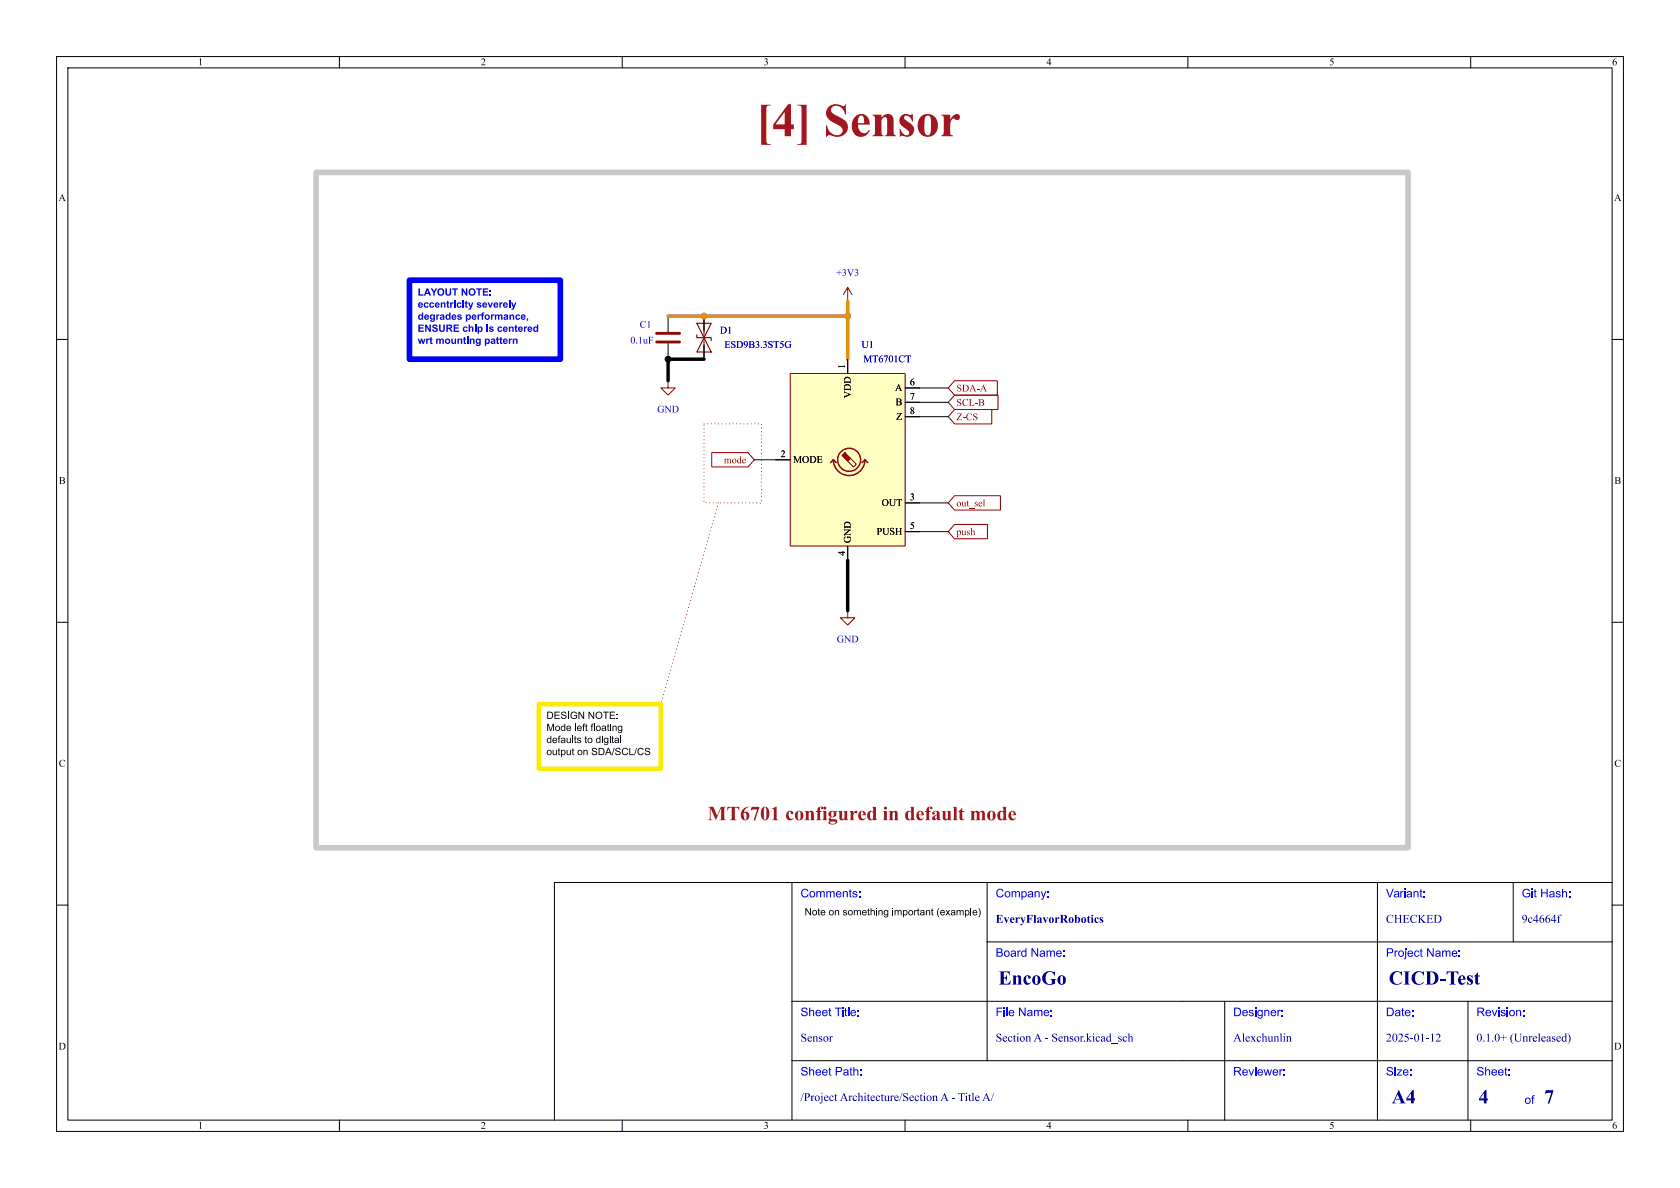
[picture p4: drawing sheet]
<svg xmlns="http://www.w3.org/2000/svg" width="297mm" height="210mm" viewBox="0 0 297 210" stroke-linecap="round" stroke-linejoin="round" font-family="sans-serif">
<g fill="none" stroke="#000" stroke-width=".18">
<path d="M10 10h277v190h-277zM12 12h273v186h-273zM60 10v2M110 10v2M160 10v2M210 10v2M260 10v2M124.5 55.9v2.5M10 60h2M124.5 61v2.5M285 60h2M10 110h2"/>
<path d="M285 110h2M140 156v42M174.5 156v31.5M243.5 156v42M267.5 156v10.5M285 156h-187v42M10 160h2M140 177h145M174.5 166.5h110.5M216.5 177v21M259.5 177v21M285 160h2"/>
<path d="M60 198v2M110 198v2M140 187.5h145M160 198v2M210 198v2M260 198v2"/>
</g>
<path d="M123.2 59.2v.5h2.5v.5M123.2 57.2h2.5l-1.2 2.5zM124.5 59.7l1.2 2.5h-2.5z" fill="none" stroke="#840000" stroke-width=".2"/>
<path d="M124.5 58.4v2.6" fill="none" stroke="#840000" stroke-width=".18"/>
<path d="M139.7 66h20.3v30.5h-20.3z" fill="#ffffc2"/>
<g fill="none" stroke="#840000" stroke-width=".25">
<path d="M147.3 81.3a2.79 2.79 0 0 0 2.8 2.8 2.79 2.79 0 0 0 2.8-2.8M147.3 81.3l-.5 .5M147.3 81.3l.5 .5M152.9 81.3l-.5 .5M152.9 81.3l.5 .5"/>
<circle cx="150.1" cy="81.3" r="2.03"/>
</g>
<g fill="none" stroke="#840000" stroke-width=".18">
<path d="M149.9 50.8l-.8 1.3M149.9 50.8l.7 1.3M149.9 50.8v2.5M118.1 67.3v1.3h1.3l-1.3 1.3-1.3-1.3h1.3M139.7 66h20.3v30.5h-20.3zM168.8 69.8h7.6v2.6h-7.6l-1.2-1.3zM168.8 67.3h7.5v2.6h-7.5l-1.2-1.3zM168.8 72.4h6.5v2.5h-6.5l-1.2-1.2zM125.8 80h6.4l1.1 1.3-1.1 1.3h-6.4zM150.4 81l1 1-.5 .6-1-1.1M168.8 92.7h5.8v2.6h-5.8l-1.2-1.3zM168.8 87.6h8.1v2.6h-8.1l-1.2-1.3z"/>
<path d="M149.9 108v1.2h1.2l-1.2 1.3-1.3-1.3h1.3"/>
</g>
<path d="M149.4 80l1 1-.5 .5-1.1-1 .6-.5 .1 .1z" fill="#840000" stroke="#840000" stroke-width=".18"/>
<g fill="none" stroke="#000" stroke-width=".18">
<path d="M118.1 55.9v2.8M149.9 53.3h.1M118.1 67.3h.1M118.1 60.7v2.8M149.9 63.5v2.5M160 68.6h7.6M160 71.1h7.6M160 73.7h7.6M133.3 81.3h6.4M149.9 96.5v2.6M160 88.9h7.6M160 94h7.6"/>
<path d="M149.9 108h.1"/>
</g>
<path d="M116.1 58.9h4M116.1 60.5h4" fill="none" stroke="#840000" stroke-width=".51"/>
<path d="M127 88.9l-10.2 35.6" fill="none" stroke="#f00" stroke-width=".18" stroke-dasharray="0 .6"/>
<path d="M124.5 63.5h-6.4v3.8M149.9 99.1v8.9" fill="none" stroke="#000" stroke-width=".61"/>
<path d="M118.1 55.9h31.8M149.9 53.3v10.2" fill="none" stroke="#dc8e00" stroke-width=".61"/>
<path d="M95.2 124.5h21.6v11.4h-21.6z" fill="none" stroke="#faec00" stroke-width=".8"/>
<g fill="#000">
<path d="M96.7 127.9h.3l.3 1.1 .4-1.1h.2v1.3h-.1v-1.1l-.4 1.1h-.1l-.4-1.1v1.1h-.2zM96.8 132.6a.46 .46 0 0 1 .7 .1 .46 .46 0 0 1-.2 .7 .46 .46 0 0 1-.6-.4h.1a.31 .31 0 0 0 .5 .3 .31 .31 0 0 0 0-.5l-.3-.1-.2 .3h-.1zM96.7 125.8h.5a.64 .64 0 0 1 .6 .6 .64 .64 0 0 1-.6 .7h-.5v-.2h.5a.49 .49 0 0 0 .4-.5 .49 .49 0 0 0-.4-.4h-.3v.9h-.2zM96.8 130.5l.3-.1 .2 .1v-.4h.2v1.2h-.2v-.1l-.2 .2-.2-.1-.2-.3 .1-.1a.29 .29 0 0 0 .4 .3 .29 .29 0 0 0 .1-.5l-.3-.2-.2 .4h-.1zM98 125.8h.9v.2h-.7v.3h.7v.2h-.7v.4h.8v.2h-1zM97.8 130.5l.1-.1a.43 .43 0 0 1 .5 .1 .43 .43 0 0 1 .1 .4h-.7l.2 .3 .5-.1a.44 .44 0 0 1-.6 .2 .44 .44 0 0 1-.2-.5h.6l-.2-.3-.4 .3zM97.7 132.6h.2v.6l.1 .2 .3-.2v-.6h.2v.9h-.2v-.2l-.3 .2-.2-.1zM98.8 130.1h.3l-.2 .2 .2 .2h-.2v.8h-.2v-.8h-.1zM98.7 132.3l.2-.1v.4h.1v.1h-.1v.5l.2 .3a.23 .23 0 0 1-.3 0 .23 .23 0 0 1-.1-.3v-.5h-.1zM99.3 125.9l.6-.1 .2 .3-.1 .1a.27 .27 0 0 0-.4-.3 .27 .27 0 0 0-.2 .4h.3a.43 .43 0 0 1 .4 .6 .43 .43 0 0 1-.7 .2l-.2-.3 .1-.1a.33 .33 0 0 0 .3 .3 .33 .33 0 0 0 .4-.4l-.7-.3zM99.2 132.6h.1v.1a.42 .42 0 0 1 .7 .3 .42 .42 0 0 1-.7 .4v.4h-.1v-.8h.1a.29 .29 0 0 0 .4 .4 .29 .29 0 0 0 .1-.5l-.3-.2-.2 .3h-.1zM99.3 130.5l.2-.1a.38 .38 0 0 1 .4 .1 .38 .38 0 0 1 0 .5l.1 .3-.2-.1-.4 .2-.2-.2-.1-.1 .5 .1 .2-.3-.7 .2a.48 .48 0 0 1 .7-.3l-.2-.3-.4 .2z"/>
<path d="M99.3 128.4l.2-.1 .3 .1v-.5h.1v1.3h-.1v-.1l-.2 .1h-.3l-.2-.4h.2a.29 .29 0 0 0 .4 .3 .29 .29 0 0 0 .1-.5l-.3-.2-.2 .4h-.2zM100.4 125.8h.2v1.3h-.2zM100.2 130.4h.1v.7l.2 .1 .2-.1 .1-.7h.1v.9h-.1v-.1l-.3 .2-.3-.1zM100.2 132.6h.1v.6l.2 .2 .2-.2 .1-.6h.1v.9h-.1v-.2l-.3 .2-.3-.1zM101.2 130.1h.1v1.2h-.1zM101 126l.7-.2 .2 .2 .1 .2h-.2a.49 .49 0 0 0-.6-.1 .49 .49 0 0 0-.1 .7 .49 .49 0 0 0 .7 .1l.1-.3h-.4v-.2h.5v.5a.69 .69 0 0 1-1 0 .69 .69 0 0 1 0-.9zM101.2 132.3l.1-.1v.4h.2v.1h-.2v.5l.2 .3a.23 .23 0 0 1-.2 0 .23 .23 0 0 1-.1-.3v-.5h-.1zM101.7 127.9h.1v1.3h-.1zM101.6 130.2l.1-.1v.3h.2v.1h-.2v.6l.2 .2a.23 .23 0 0 1-.2 0 .23 .23 0 0 1-.1-.2v-.6h-.1zM102.1 130.5l.4-.1 .2 .3h-.1a.18 .18 0 0 0-.2-.2 .18 .18 0 0 0-.2 .3h.2a.33 .33 0 0 1 .3 .5 .33 .33 0 0 1-.6 0l-.1-.2h.1a.2 .2 0 0 0 .3 .2 .2 .2 0 0 0 .1-.3 .36 .36 0 0 1-.5-.4zM102.3 125.8h.1l.7 1v-1h.2v1.3h-.2l-.7-1v1h-.1zM102.2 132.6a.46 .46 0 0 1 .8 .1 .46 .46 0 0 1-.3 .7 .46 .46 0 0 1-.6-.4h.2a.31 .31 0 0 0 .4 .3 .31 .31 0 0 0 .1-.5l-.4-.1-.1 .3h-.2z"/>
<path d="M103.1 128l.4-.1-.3 .3 .2 .2h-.2v.8h-.1v-.8h-.2zM103.1 132.6h.2v.1l.3-.2 .2 .1 .1 .9h-.2v-.7l-.2-.1-.2 .1v.7h-.2zM103.5 130.2l.1-.1v.3h.2v.1h-.2v.6l.2 .2a.23 .23 0 0 1-.3 0 .23 .23 0 0 1 0-.2v-.6h-.2zM103.6 128.1l.1-.1v.3h.2v.1h-.2v.5l.2 .3a.23 .23 0 0 1-.3 0 .23 .23 0 0 1 0-.3v-.5h-.2zM104 125.8h.2l.7 1v-1h.1v1.3h-.1l-.7-1v1h-.2zM104 130.5a.46 .46 0 0 1 .7 .1 .46 .46 0 0 1-.2 .7 .46 .46 0 0 1-.6-.4h.1a.31 .31 0 0 0 .5 .3 .31 .31 0 0 0 0-.5l-.3-.1-.2 .3h-.1zM104.6 128l.4-.1-.3 .3 .2 .2h-.2v.8h-.1v-.8h-.2zM104.7 132.3l.6-.1 .2 .3-.1 .1a.27 .27 0 0 0-.3-.3 .27 .27 0 0 0-.2 .4h.2a.43 .43 0 0 1 .5 .6 .43 .43 0 0 1-.8 .2l-.2-.3 .1-.1a.33 .33 0 0 0 .4 .3 .33 .33 0 0 0 .3-.4l-.7-.3zM105 127.9h.2v1.3h-.2zM105.4 126a.63 .63 0 0 1 1 .1 .63 .63 0 0 1-.3 .9 .63 .63 0 0 1-.8-.5h.2a.47 .47 0 0 0 .6 .4 .47 .47 0 0 0 .1-.8l-.5-.1-.2 .2v.3h-.2zM105.5 130.5l.2-.1 .3 .1v-.4h.2v1.2h-.2v-.1l-.2 .2-.3-.1-.1-.3 .1-.1a.29 .29 0 0 0 .4 .3 .29 .29 0 0 0 .1-.5l-.3-.2-.2 .4h-.1zM106.4 130.4h.2v.9h-.2z"/>
<path d="M105.8 132.2h.5a.64 .64 0 0 1 .6 .6 .64 .64 0 0 1-.6 .7h-.5v-.2h.5a.49 .49 0 0 0 .4-.5 .49 .49 0 0 0-.4-.4h-.3v.9h-.2zM106.6 125.8h1v.2h-.4v1.1h-.2v-1.1h-.4zM106.9 130.5l.2-.1 .3 .1v-.1h.1v.8a.4 .4 0 0 1-.2 .5 .4 .4 0 0 1-.5-.3l.4 .2 .2-.4-.1 .1a.4 .4 0 0 1-.6-.4h.2a.3 .3 0 0 0 .4 .3 .3 .3 0 0 0 .1-.5l-.3-.2-.2 .4h-.2zM107.4 128.1l.2-.1v.3h.1v.1h-.1v.5l.1 .3a.23 .23 0 0 1-.2 0 .23 .23 0 0 1-.1-.3v-.5h-.1zM107.8 130.4h.1v.9h-.1zM107.8 125.8h.9v.2h-.7v.3h.7v.2h-.7v.4h.7v.2h-.9zM107.9 127.9h.1v.2h-.1zM108.5 132.2h.1l-.3 1.3h-.1zM107.5 132.2h.1l.6 1.3h-.2l-.2-.4h-.5l-.2 .4h-.1l.2-.5h.6l-.3-.7-.2 .7h-.1zM108.2 130.2l.2-.1v.3h.1v.1h-.1v.6l.1 .2a.23 .23 0 0 1-.2 0 .23 .23 0 0 1-.1-.2v-.6h-.1zM108.9 132.3l.6-.1 .2 .3-.2 .1a.27 .27 0 0 0-.3-.3 .27 .27 0 0 0-.2 .4h.2a.43 .43 0 0 1 .5 .6 .43 .43 0 0 1-.7 .2l-.3-.3 .2-.1a.33 .33 0 0 0 .3 .3 .33 .33 0 0 0 .3-.4l-.6-.3zM109 126.2h.2v.1h-.2z"/>
<path d="M109 126.9h.2v.2h-.2zM108.7 130.5l.2-.1a.38 .38 0 0 1 .5 .1 .38 .38 0 0 1 0 .5l.1 .3-.2-.1-.4 .2-.3-.2v-.1l.5 .1 .2-.3-.7 .2a.48 .48 0 0 1 .7-.3l-.2-.3-.5 .2zM109.7 130.1h.1v1.2h-.1zM110.1 132.4l.6-.2 .3 .3-.1 .1a.45 .45 0 0 0-.7-.2 .45 .45 0 0 0-.1 .7l.4 .3 .2-.1 .2-.3 .1 .1a.62 .62 0 0 1-.9 .3 .62 .62 0 0 1 0-1zM111.2 132.2h.2v1.1h.6v.2h-.8zM112.5 132.2h.1l-.4 1.3h-.1zM112.9 132.4l.6-.2 .3 .3-.2 .1a.45 .45 0 0 0-.6-.2 .45 .45 0 0 0-.1 .7l.4 .3 .2-.1 .1-.3 .2 .1a.62 .62 0 0 1-.9 .3 .62 .62 0 0 1 0-1zM114.1 132.3l.6-.1 .2 .3-.1 .1a.27 .27 0 0 0-.3-.3 .27 .27 0 0 0-.2 .4h.2a.43 .43 0 0 1 .4 .6 .43 .43 0 0 1-.7 .2l-.2-.3 .1-.1a.33 .33 0 0 0 .4 .3 .33 .33 0 0 0 .3-.4l-.7-.3z"/>
</g>
<path d="M72.4 49.5h26.7v14h-26.7z" fill="none" stroke="#00f" stroke-width="1"/>
<g fill="#00f">
<path d="M74 51h.2v1h.7v.3h-.9z"/>
<path d="M75.4 51h.3l.5 1.3h-.3l-.1-.3h-.5l-.1 .3h-.3l.2-.5h.6l-.1-.5-.2 .5h-.3z"/>
<path d="M76.1 51h.3l.3 .5 .3-.5h.3l-.5 .7v.6h-.2v-.6z"/>
<path d="M77.5 51.1a.64 .64 0 0 1 1 .1 .64 .64 0 0 1-.4 1 .64 .64 0 0 1-.8-.6h.3a.39 .39 0 0 0 .5 .4 .39 .39 0 0 0 .2-.6l-.4-.2a.37 .37 0 0 0-.3 .4h-.3z"/>
<path d="M78.7 51h.3v.7a.27 .27 0 0 0 .2 .4 .27 .27 0 0 0 .3-.4v-.7h.3v.9a.51 .51 0 0 1-.5 .4 .51 .51 0 0 1-.5-.4z"/>
<path d="M79.9 51h1v.2h-.3v1.1h-.3v-1.1h-.4z"/>
<path d="M81.6 51h.3l.5 .8v-.8h.2v1.3h-.2l-.6-.9v.9h-.2z"/>
<path d="M83 51.1a.64 .64 0 0 1 1 .1 .64 .64 0 0 1-.3 1 .64 .64 0 0 1-.9-.6h.3a.39 .39 0 0 0 .5 .4 .39 .39 0 0 0 .2-.6l-.3-.2a.37 .37 0 0 0-.4 .4h-.3z"/>
<path d="M84.2 51h1v.2h-.4v1.1h-.2v-1.1h-.4z"/>
<path d="M85.4 51h.9v.2h-.7v.3h.7v.2h-.7v.3h.7v.3h-.9z"/>
<path d="M86.6 51.3h.2v.3h-.2z"/>
<path d="M86.6 52h.2v.3h-.2z"/>
<path d="M79 53.3l.3-.2v.4h.1v.2h-.1v.3l.1 .4-.4-.1v-.6h-.1z"/>
<path d="M80.3 53.1h.2v.2h-.2z"/>
<path d="M81.8 53.1h.2v.2h-.2z"/>
<path d="M82.3 53.3l.2-.2v.4h.2v.2h-.2v.3l.2 .4-.4-.1v-.6h-.1z"/>
<path d="M90 53.1h.2v1.3h-.2z"/>
<path d="M74 55.7l.3-.1 .3 .1v-.5h.2v1.3h-.2v-.1l-.1 .1a.4 .4 0 0 1-.5-.1 .4 .4 0 0 1-.1-.4h.3v.3a.23 .23 0 0 0 .3-.1 .23 .23 0 0 0 0-.3 .23 .23 0 0 0-.3 0v.1h-.3z"/>
<path d="M78.9 55.7l.2-.1 .3 .1v-.5h.3v1.3h-.3v-.1l-.1 .1a.4 .4 0 0 1-.4-.1 .4 .4 0 0 1-.1-.4h.2v.3a.23 .23 0 0 0 .4-.1 .23 .23 0 0 0-.1-.3 .23 .23 0 0 0-.3 0v.1h-.2z"/>
<path d="M85.2 55.3h.4v.1l-.2 .1v.1h.2v.2h-.2v.7h-.2v-.7h-.2z"/>
<path d="M74 57.4h.9v.2h-.7v.3h.7v.2h-.7v.3h.7v.3h-.9z"/>
<path d="M75.2 57.4h.2l.5 .8v-.8h.3v1.3h-.3l-.5-.9v.9h-.2z"/>
<path d="M76.5 57.5l.3-.1a.45 .45 0 0 1 .6 .3l-.6-.1-.1 .1 .1 .1a.47 .47 0 0 1 .6 .6 .47 .47 0 0 1-.8 .2l-.2-.4h.2a.24 .24 0 0 0 .3 .3 .24 .24 0 0 0 .1-.3 .45 .45 0 0 1-.5-.2 .45 .45 0 0 1 0-.5z"/>
<path d="M77.6 57.4h.3v.7a.27 .27 0 0 0 .2 .4 .27 .27 0 0 0 .3-.4v-.7h.2v.9a.51 .51 0 0 1-.5 .4 .51 .51 0 0 1-.5-.4z"/>
<path d="M78.9 57.4h.5a.37 .37 0 0 1 .5 .2 .37 .37 0 0 1-.3 .5l.5 .6h-.4l-.3-.5-.2-.1v.6h-.3v-.8h.7l.1-.1-.1-.2h-.4v.3h-.3z"/>
<path d="M80.2 57.4h.9v.2h-.7v.3h.7v.2h-.7v.3h.8v.3h-1z"/>
<path d="M82.9 57.4h.2v.4l.3-.1 .2 .1 .1 .9h-.3v-.8a.21 .21 0 0 0-.3 .1 .21 .21 0 0 0 0 .2v.5h-.2z"/>
<path d="M91.1 57.6l.2-.2v.3h.2v.2h-.2v.4l.2 .3h-.4v-.7h-.2z"/>
<path d="M94.4 57.8l.2-.1 .3 .1v-.4h.3v1.3h-.3v-.2l-.1 .1a.4 .4 0 0 1-.4 0 .4 .4 0 0 1-.1-.4h.2v.2a.23 .23 0 0 0 .4-.1 .23 .23 0 0 0-.1-.3 .23 .23 0 0 0-.3 0v.2h-.2z"/>
<path d="M76.1 59.7l.2-.2v.4h.2v.2h-.2v.3l.2 .4-.4-.1v-.6h-.2z"/>
<path d="M82 59.7l.2-.2v.4h.2v.2h-.2v.3l.2 .4-.4-.1v-.6h-.1z"/>
<path d="M87.8 59.7l.2-.2v.4h.2v.2h-.2v.3l.2 .4-.4-.1v-.6h-.1z"/>
<path d="M88.4 59.7l.2-.2v.4h.2v.2h-.2v.3l.2 .4-.4-.1v-.6h-.1z"/>
</g>
<path d="M55.9 30.5h193v119.4h-193z" fill="none" stroke="#c8c8c8" stroke-width="1"/>
<path d="M124.5 74.9h10.1v14h-10.1z" fill="none" stroke="#f00" stroke-width=".18" stroke-dasharray="0 .6"/>
<path d="M124.5 55.9v2.5M124.5 61v2.5M149.9 63.5v2.5M160 68.6h2.6M160 71.1h2.6M160 73.7h2.6M137.2 81.3h2.5M149.9 96.5v2.6M160 88.9h2.6M160 94h2.6" fill="none" stroke="#000" stroke-width=".18"/>
<circle cx="118.1" cy="63.5" r=".52" fill="#000" stroke="#000" stroke-width=".18"/>
<g fill="#dc8e00" stroke="#dc8e00" stroke-width=".18">
<circle cx="124.5" cy="55.9" r=".52"/>
<circle cx="149.9" cy="55.9" r=".52"/>
</g>
<text font-size="8.4" fill="#a21622" x="133.7" y="26.3">[4] Sensor</text>
<text font-size="3.5" fill="#a21622" x="125.1" y="145.4">MT6701 configuredin defaultmode</text>
<g font-size="3.5" fill="#00007f">
<text x="176.5" y="174.9">EncoGo</text>
<text x="245.5" y="174.9">CICD-Test</text>
<text x="246" y="195.9">A4</text>
<text x="261.4" y="196">4</text>
<text x="273" y="196">7</text>
</g>
<g font-size="2.1" fill="#00f">
<text x="141.5" y="159.2">Comments:</text>
<text x="176" y="159.2">Company:</text>
<text x="245" y="159.2">Variant:</text>
<text x="269" y="159.2">Git Hash:</text>
<text x="176" y="169.7">Board Name:</text>
<text x="245" y="169.7">Project Name:</text>
<text x="141.5" y="180.2">Sheet Title:</text>
<text x="176" y="180.2">File Name:</text>
<text x="218" y="180.2">Designer:</text>
<text x="245" y="180.2">Date:</text>
<text x="261" y="180.2">Revision:</text>
<text x="141.5" y="190.7">Sheet Path:</text>
<text x="218" y="190.7">Reviewer:</text>
<text x="245" y="190.7">Size:</text>
<text x="261" y="190.7">Sheet:</text>
<text x="269.5" y="195.7">of</text>
</g>
<g font-size="2.1" fill="#00007f">
<text x="176" y="163.7">EveryFlavorRobotics</text>
<text x="245" y="163.7">CHECKED</text>
<text x="269" y="163.7">9c4664f</text>
<text x="141.5" y="184.7">Sensor</text>
<text x="176" y="184.7">SectionA - Sensor.kicad_sch</text>
<text x="218" y="184.7">Alexchunlin</text>
<text x="245" y="184.7">2025-01-12</text>
<text x="261" y="184.7">0.1.0+(Unreleased)</text>
<text x="141.5" y="195.2">/ProjectArchitecture/SectionA - Title A/</text>
</g>
<g font-size="1.8">
<text x="35" y="12">1</text>
<text x="85" y="12">2</text>
<text x="135" y="12">3</text>
<text x="185" y="12">4</text>
<text x="235" y="12">5</text>
<text x="285" y="12">6</text>
<text x="10.3" y="36">A</text>
<text x="285.3" y="36">A</text>
<text x="149.6" y="65.2" transform="rotate(-90 149.6 65.2)">1</text>
<text x="150.8" y="70.4" transform="rotate(-90 150.8 70.4)">VDD</text>
<text x="158.2" y="69.6">A</text>
<text x="160.8" y="68.3">6</text>
<text x="160.8" y="70.9">7</text>
<text x="158.3" y="72.1">B</text>
<text x="158.4" y="74.6">Z</text>
<text x="160.8" y="73.4">8</text>
<text x="138" y="81">2</text>
<text x="140.2" y="82.3">MODE</text>
<text x="10.4" y="86">B</text>
<text x="155.9" y="89.9">OUT</text>
<text x="160.8" y="88.6">3</text>
<text x="285.4" y="86">B</text>
<text x="155" y="95">PUSH</text>
<text x="160.8" y="93.7">5</text>
<text x="149.6" y="98.2" transform="rotate(-90 149.6 98.2)">4</text>
<text x="150.8" y="96" transform="rotate(-90 150.8 96)">GND</text>
<text x="96.6" y="129.9">Mode left floating</text>
<text x="10.4" y="136">C</text>
<text x="285.4" y="136">C</text>
<text x="142.2" y="162">Note on something important (example)</text>
<text x="10.3" y="186">D</text>
<text x="285.3" y="186">D</text>
<text x="35" y="200">1</text>
<text x="85" y="200">2</text>
<text x="135" y="200">3</text>
<text x="185" y="200">4</text>
<text x="235" y="200">5</text>
<text x="285" y="200">6</text>
</g>
<g font-size="1.8" fill="#0000c2">
<text x="147.8" y="49.2">+3V3</text>
<text x="113.1" y="58.4">C1</text>
<text x="127.3" y="59.4">D1</text>
<text x="111.4" y="61.2">0.1uF</text>
<text x="128.1" y="61.9">ESD9B3.3ST5G</text>
<text x="152.3" y="61.9">U1</text>
<text x="152.6" y="64.5">MT6701CT</text>
<text x="116.2" y="73.4">GND</text>
<text x="147.9" y="114">GND</text>
</g>
<g font-size="1.8" fill="#00f">
<text x="73.8" y="55.1">eccentricity severely</text>
<text x="73.8" y="57.2">degrades performance,</text>
<text x="73.8" y="59.4">ENSURE chip is centered</text>
<text x="73.8" y="61.5">wrt mounting pattern</text>
</g>
<g font-size="1.8" fill="#840000">
<text x="169.1" y="69.7">SDA-A</text>
<text x="169.1" y="72.2">SCL-B</text>
<text x="169.1" y="74.7">Z-CS</text>
<text x="128" y="82.4">mode</text>
<text x="169.1" y="90">out_sel</text>
<text x="169.1" y="95.1">push</text>
</g>
</svg>
